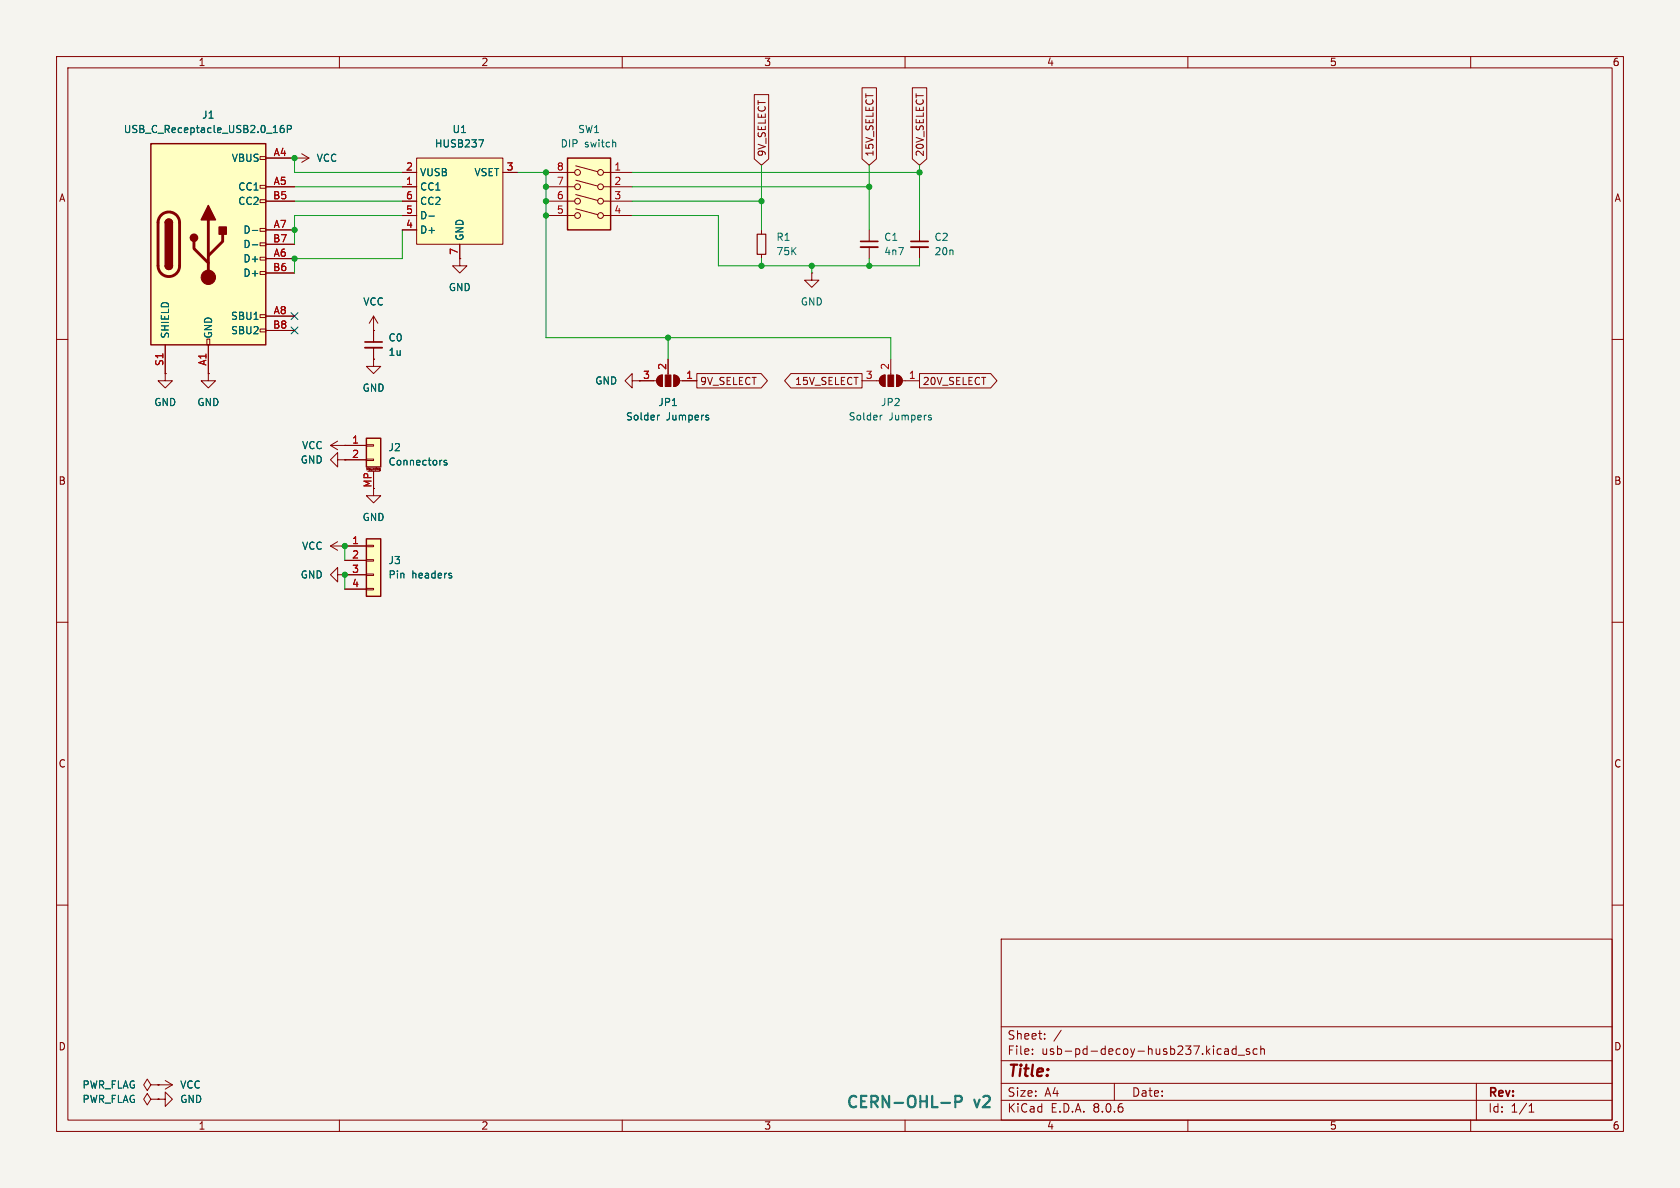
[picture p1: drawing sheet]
<svg xmlns="http://www.w3.org/2000/svg" width="297mm" height="210mm" viewBox="0 0 297 210" stroke-linecap="round" stroke-linejoin="round" font-family="sans-serif">
<path d="M0 0h297v210h-297z" fill="#f5f4ef" stroke="#f5f4ef" stroke-width=".18"/>
<g fill="none" stroke="#840000" stroke-width=".18">
<path d="M10 10h277v190h-277zM12 12h273v186h-273zM60 10v2M110 10v2M160 10v2M210 10v2M260 10v2M10 60h2M285 60h2M10 110h2M285 110h2M10 160h2"/>
<path d="M285 160h2M177 166h108v32h-108zM27.9 191.8h.1M27.9 191.8h2.6M29.2 191l1.3 .8M30.5 191.8l-1.3 .7M60 198v2M110 198v2M160 198v2M177 194.5h108M177 191.5h108M177 187.5h108"/>
<path d="M177 181.5h108M182.5 186.3v.1M182.5 185.5v.1M184.7 183.6v.1M184.7 182.8v.1M187.6 182.1l-1.3 2M197 191.5v3M210 198v2M216.5 185.5h.6l.1 .9M217.2 185.8h-.5a.29 .29 0 0 0-.2 .3 .29 .29 0 0 0 .2 .3l.5-.1M218.5 185.5l-.4-.1-.3 .3v.4l.2 .2h.5M218.5 184.9v1.5"/>
<path d="M218.9 186.5h1.1M220.9 185.5l-.4-.1-.2 .2 .1 .2 .5 .2v.3h-.6M222.2 185.5l-.4-.1-.3 .3v.4l.2 .2h.5M222.9 185.5l.2-.1 .4 .1v.9M222.9 184.9v1.5M260 198v2M261 191.5v6.5M270.3 196.6h.9M270.3 195.5l.4-.4v1.5"/>
</g>
<path d="M26.7 25.4h20.3v35.6h-20.3z" fill="#ffffc2"/>
<g fill="none" stroke="#840000" stroke-width=".18">
<path d="M46 35.3h1v.5h-1zM46 32.8h1v.5h-1zM46 27.7h1v.5h-1zM47 27.9h7.6M47 33h5.1M47 35.6h5.1M52.1 27.9h.1M53.3 27.2l1.3 .7M54.6 27.9l-1.3 .8M36.6 59.9h.5v1.1h-.5zM46 58.2h1v.5h-1zM46 55.6h1v.5h-1z"/>
<path d="M46 48h1v.5h-1zM46 45.5h1v.5h-1zM46 42.9h1v.5h-1zM46 40.4h1v.5h-1zM47 45.7h5.1M47 40.6h5.1M47 55.9h5.1M47 48.3h5.1M47 43.2h5.1M47 58.4h5.1M29.2 66v1.3h1.3l-1.3 1.3-1.3-1.3h1.3M29.2 66h.1"/>
<path d="M29.2 61v5M36.8 66v1.3h1.3l-1.3 1.3-1.2-1.3h1.2M36.8 66h.1M36.8 61v5M152.4 67.3h3M155.7 66.6l.8-.3v2a1.02 1.02 0 0 1-1-.6 1.02 1.02 0 0 1 .2-1.1zM157.5 63.5v2.8M158.5 66.3a1.02 1.02 0 0 1 1 1 1.02 1.02 0 0 1-1 1zM159.5 67.3h3.1M58.4 96.5l1.3 .8M58.4 96.5h2.6M59.7 95.8l-1.3 .7"/>
<path d="M61 96.5h.1M26.7 191.8l-.7-1-.6 1 .6 1 .7-1h1.2M26.7 194.3l-.7-1-.6 1 .6 1 .7-1h1.2M27.9 191.8h.1M27.9 194.3h.1M27.9 194.3h1.3v-1.3l1.3 1.3-1.3 1.3v-1.3"/>
</g>
<path d="M26.7 25.4h20.3v35.6h-20.3zM29.2 39.4a.64 .64 0 0 1 .6-.7 .64 .64 0 0 1 .7 .7M29.2 47a.64 .64 0 0 0 .6 .6 .64 .64 0 0 0 .7-.6" fill="none" stroke="#840000" stroke-width=".25"/>
<path d="M28.5 38a1.9 1.9 0 0 1 2.1-.4 1.9 1.9 0 0 1 1.1 1.8v7.6a1.91 1.91 0 0 1-1.9 1.9 1.91 1.91 0 0 1-1.9-1.9v-7.8l.2-.6zM36.8 38.9v10.1M34.3 42.7v1.2l2.5 2.6M39.4 41.4v1.3l-2.6 2.5" fill="none" stroke="#840000" stroke-width=".51"/>
<g fill="#840000" stroke="#840000" stroke-width=".25">
<path d="M29.2 47h1.3a.64 .64 0 0 1-.7 .6 .64 .64 0 0 1-.6-.6z"/>
<path d="M29.2 39.4h1.3v7.6h-1.3z"/>
<path d="M29.4 38.9a.64 .64 0 0 1 .7-.1 .64 .64 0 0 1 .4 .6h-1.3z"/>
<path d="M36.8 36.3l1.3 2.6h-2.5z"/>
<path d="M38.7 40.1h1.3v1.3h-1.3z"/>
<circle cx="34.3" cy="42" r=".63"/>
</g>
<g fill="#840000" stroke="#840000" stroke-width=".18">
<path d="M158.5 66.3a1.02 1.02 0 0 1 1 1 1.02 1.02 0 0 1-1 1z"/>
<path d="M157 66.3h1v2h-1z"/>
<path d="M155.7 66.6l.8-.3v2a1.02 1.02 0 0 1-1-.6 1.02 1.02 0 0 1 .2-1.1z"/>
<circle cx="36.8" cy="49" r="1.27"/>
</g>
<path d="M50.1 22.2h-.3a.86 .86 0 0 0 0 1.2l.4-.1 .1-.4-.3-.2h-.3l-.2 .2M50.8 22.8h.6l.1-.2v-.3l-.7-.1v1.2M44.6 40.7h1M44.6 43.3h1M156 73.4l-.3 .1M164.5 73.8l.2 .2-.2 .2M164.5 73.4l.1 .1" fill="none" stroke="#006464" stroke-width=".18"/>
<path d="M64.8 77.5h2.5v5.1h-2.5z" fill="#ffffc2"/>
<path d="M61 78.7h3.8M64.8 78.6h1.2v.3h-1.2zM61 81.3h3.8M64.8 81.2h1.2v.2h-1.2zM65 83.3h2.1M66 83.3v3.1M67.1 82.9h.1v.3M67.1 83.1h.1M67.2 83.2h-.1M67.2 83.2h.1" fill="none" stroke="#840000" stroke-width=".18"/>
<path d="M64.8 77.5h2.5v5.1h-2.5z" fill="none" stroke="#840000" stroke-width=".25"/>
<path d="M79 81.4h-.3l-.2 .1v.2l.5 .2v.3h-.5" fill="none" stroke="#006464" stroke-width=".18"/>
<path d="M64.8 95.3h2.5v10.1h-2.5z" fill="#ffffc2"/>
<path d="M81.3 45.7v1.3h1.2l-1.2 1.3-1.3-1.3h1.3M81.3 45.7h.1M61 96.5h3.8M61 99.1h3.8M64.8 98.9h1.2v.3h-1.2zM64.8 96.4h1.2v.2h-1.2zM59.7 101.6v1.3l-1.3-1.3 1.3-1.3v1.3h1.3M61 101.6h.1M61 101.6h3.8M61 104.1h3.8M64.8 104h1.2v.3h-1.2zM64.8 101.5h1.2v.2h-1.2z" fill="none" stroke="#840000" stroke-width=".18"/>
<path d="M64.8 95.3h2.5v10.1h-2.5z" fill="none" stroke="#840000" stroke-width=".25"/>
<path d="M79.7 101.8l.2 .1-.2 .3M79.7 101.3l.1 .1" fill="none" stroke="#006464" stroke-width=".18"/>
<path d="M73.7 27.9h15.2v15.3h-15.2z" fill="#ffffc2"/>
<path d="M71.1 33h2.6M71.1 30.5h2.6M71.1 38.1h2.6M71.1 35.6h2.6M73.7 27.9h15.2v15.3h-15.2zM88.9 30.5h2.5M71.1 40.6h2.6M81.3 43.2v2.5" fill="none" stroke="#840000" stroke-width=".18"/>
<path d="M75.8 38.2h1M84.6 24.7h.9l-.6 1.3" fill="none" stroke="#006464" stroke-width=".18"/>
<path d="M100.3 27.9h7.6v12.7h-7.6z" fill="#ffffc2"/>
<g fill="none" stroke="#840000" stroke-width=".18">
<path d="M133.3 16.7h2.6v11.4l-1.3 1.1-1.3-1.1zM152.4 15.5h2.5v12.6l-1.2 1.1-1.3-1.1zM161.3 15.5h2.5v12.6l-1.2 1.1-1.3-1.1zM47 33h5.1M47 35.6h5.1M47 27.9h5.1M52.1 27.9h.1M71.1 30.5h2.6M71.1 33h2.6M71.1 35.6h2.6M71.1 38.1h2.6M88.9 30.5h2.5"/>
<path d="M96.5 30.5h5.1M96.5 33h5.1M96.5 35.6h5.1M96.5 38.1h5.1M101.8 36.9l3.9 1M101.8 34.4l3.9 1M101.8 31.9l3.9 1M101.8 29.3l3.9 1.1M106.7 30.5h5.1M106.7 33h5.1M106.7 35.6h5.1M106.7 38.1h5.1"/>
<path d="M47 45.7h5.1M47 40.6h5.1M47 55.9h5.1M47 48.3h5.1M47 43.2h5.1M47 58.4h5.1M66 58.4h.1M66 55.9l-.7 1.3M66 55.9v4.6M66 55.9l.8 1.3M71.1 40.6h2.6M81.3 45.7h.1"/>
<path d="M81.3 43.2v2.5M134.6 40.6v.8M134.6 45v.7M143.5 48.3v1.2h1.3l-1.3 1.3-1.3-1.3h1.3M143.5 48.3h.1M153.7 40.6v2.1M153.7 43.7v2M162.6 40.6v2.1M162.6 43.7v2M29.2 66h.1M29.2 61v5M36.8 66h.1"/>
<path d="M36.8 61v5M58.4 78.7l1.3 .8M58.4 78.7h6.4M59.7 78l-1.3 .7M61 78.7h.1M66 63.5v1.3h1.3l-1.3 1.2-1.2-1.2h1.2M66 63.5h.1M66 61.5v2M111.8 67.3v-1.3l-1.3 1.3 1.3 1.3v-1.3h1.2M113 67.3h.1M113 67.3h3.1M116.4 66.6l.7-.3v2a1.02 1.02 0 0 1-.9-.6 1.02 1.02 0 0 1 .2-1.1z"/>
<path d="M118.1 63.5v2.8M119.1 66.3a1.02 1.02 0 0 1 1 1 1.02 1.02 0 0 1-1 1zM120.1 67.3h3.1M123.2 66h11.4l1.1 1.3-1.1 1.3h-11.4zM139.8 66h12.6v2.6h-12.6l-1.1-1.3zM162.6 66h12.5l1.2 1.3-1.2 1.3h-12.5zM59.7 81.3v-1.3l-1.3 1.3 1.3 1.3v-1.3h1.3M61 81.3h.1M61 96.5h.1M61 96.5h3.8M61 99.1h3.8M61 81.3h3.8"/>
<path d="M66 83.3v4.3h1.3l-1.3 1.3-1.2-1.3h1.2M61 101.6h.1M61 101.6h3.8M61 104.1h3.8M27.9 191.8h.1M27.9 194.3h.1"/>
<circle cx="102.1" cy="30.5" r=".51"/>
<circle cx="102.1" cy="33" r=".51"/>
<circle cx="102.1" cy="38.1" r=".51"/>
<circle cx="102.1" cy="35.6" r=".51"/>
<circle cx="106.2" cy="38.1" r=".51"/>
<circle cx="106.2" cy="30.5" r=".51"/>
<circle cx="106.2" cy="35.6" r=".51"/>
<circle cx="106.2" cy="33" r=".51"/>
</g>
<path d="M100.3 27.9h7.6v12.7h-7.6z" fill="none" stroke="#840000" stroke-width=".25"/>
<g fill="none" stroke="#006464" stroke-width=".18">
<path d="M50.1 22.2h-.3a.86 .86 0 0 0 0 1.2l.4-.1 .1-.4-.3-.2h-.3l-.2 .2M50.8 22.8h.6l.1-.2v-.3l-.7-.1v1.2M75.8 38.2h1M84.6 24.7h.9l-.6 1.3M108.7 25.1l.2 .2v.7M44.6 40.7h1M44.6 43.3h1M116.6 73.4l-.3 .1M125.1 73.8l.2 .2-.2 .2M125.1 73.4l.1 .1M79 81.4h-.3l-.2 .1v.2l.5 .2v.3h-.5M79.7 101.8l.2 .1-.2 .3"/>
<path d="M79.7 101.3l.1 .1"/>
</g>
<path d="M152.1 43.7h3.1M161 43.7h3.1M64.5 61.5h3.1" fill="none" stroke="#840000" stroke-width=".33"/>
<path d="M152.1 42.7h3.1M161 42.7h3.1M64.5 60.5h3.1" fill="none" stroke="#840000" stroke-width=".3"/>
<g fill="#840000" stroke="#840000" stroke-width=".18">
<path d="M119.1 66.3a1.02 1.02 0 0 1 1 1 1.02 1.02 0 0 1-1 1z"/>
<path d="M117.6 66.3h1v2h-1z"/>
<path d="M116.4 66.6l.7-.3v2a1.02 1.02 0 0 1-.9-.6 1.02 1.02 0 0 1 .2-1.1z"/>
</g>
<path d="M133.9 41.4h1.5v3.6h-1.5z" fill="none" stroke="#840000" stroke-width=".2"/>
<path d="M166.4 195h1.5M168.9 194.8h.8a.54 .54 0 0 0 .4-.5 .54 .54 0 0 0-.4-.6h-.8v2" fill="none" stroke="#0099b0" stroke-width=".4"/>
<g fill="none" stroke="#009600" stroke-width=".18">
<path d="M52.1 27.9v2.6h19M52.1 35.6h19M52.1 33h19M71.1 38.1h-19v5.1M91.4 30.5h5.1v29.2h61v3.8M111.8 38.1h15.2v8.9h35.6v-1.3M111.8 35.6h22.8M111.8 33h41.9M111.8 30.5h50.8M134.6 29.2v11.4M153.7 29.2v11.4M162.6 29.2v11.4"/>
<path d="M71.1 40.6v5.1h-19v2.6M118.1 59.7v3.8M134.6 45.7v1.3M143.5 47v1.3M153.7 45.7v1.3M61 96.5v2.6M61 101.6v2.5"/>
</g>
<path d="M51.5 57.8l1.2 1.2M51.5 55.3l1.2 1.2M52.7 57.8l-1.2 1.2M52.7 55.3l-1.2 1.2" fill="none" stroke="#000084" stroke-width=".18"/>
<g fill="#009600" stroke="#009600" stroke-width=".18">
<circle cx="134.6" cy="35.6" r=".46"/>
<circle cx="134.6" cy="47" r=".46"/>
<circle cx="143.5" cy="47" r=".46"/>
<circle cx="162.6" cy="30.5" r=".46"/>
<circle cx="118.1" cy="59.7" r=".46"/>
<circle cx="153.7" cy="33" r=".46"/>
<circle cx="153.7" cy="47" r=".46"/>
<circle cx="96.5" cy="38.1" r=".46"/>
<circle cx="96.5" cy="35.6" r=".46"/>
<circle cx="96.5" cy="33" r=".46"/>
<circle cx="52.1" cy="45.7" r=".46"/>
<circle cx="52.1" cy="40.6" r=".46"/>
<circle cx="61" cy="101.6" r=".46"/>
<circle cx="52.1" cy="27.9" r=".46"/>
<circle cx="96.5" cy="30.5" r=".46"/>
<circle cx="61" cy="96.5" r=".46"/>
</g>
<text font-size="2.8" fill="#840000" x="178" y="190.9">Title:</text>
<g font-size="2.8" fill="#0099b0">
<text x="149.4" y="196.4">CERN-OHL-P</text>
<text x="172.3" y="196.4">v2</text>
</g>
<g font-size="2.1" fill="#840000">
<text x="178" y="184">Sheet:</text>
<text x="178" y="186.7">File:</text>
<text x="184.1" y="186.7">usb-pd-decoy-husb237.kicad_sch</text>
<text x="178" y="196.9">KiCad</text>
<text x="178" y="194.1">Size:</text>
<text x="184.7" y="194.1">A4</text>
<text x="185.7" y="196.9">E.D.A.</text>
<text x="193.3" y="196.9">8.0.6</text>
<text x="200" y="194.1">Date:</text>
<text x="263" y="194.3">Rev:</text>
<text x="263" y="196.9">Id:</text>
<text x="267.1" y="196.9">1/1</text>
</g>
<g font-size="1.8" fill="#840000">
<text x="35" y="11.9">1</text>
<text x="85" y="11.9">2</text>
<text x="135" y="11.9">3</text>
<text x="185" y="11.9">4</text>
<text x="235" y="11.9">5</text>
<text x="285" y="11.9">6</text>
<text x="135.6" y="27.8" transform="rotate(-90 135.6 27.8)">9V_SELECT</text>
<text x="154.6" y="27.8" transform="rotate(-90 154.6 27.8)">15V_SELECT</text>
<text x="163.5" y="27.8" transform="rotate(-90 163.5 27.8)">20V_SELECT</text>
<text x="10.3" y="35.9">A</text>
<text x="285.3" y="35.9">A</text>
<text x="123.7" y="68.3">9V_SELECT</text>
<text x="140.5" y="68.3">15V_SELECT</text>
<text x="163" y="68.3">20V_SELECT</text>
<text x="10.3" y="85.9">B</text>
<text x="285.3" y="85.9">B</text>
<text x="10.3" y="135.9">C</text>
<text x="285.3" y="135.9">C</text>
<text x="10.3" y="185.9">D</text>
<text x="285.3" y="185.9">D</text>
<text x="35" y="199.9">1</text>
<text x="85" y="199.9">2</text>
<text x="135" y="199.9">3</text>
<text x="185" y="199.9">4</text>
<text x="235" y="199.9">5</text>
<text x="285" y="199.9">6</text>
</g>
<g font-size="1.8" fill="#006464">
<text x="21.8" y="23.7">USB_C_Receptacle_USB2.0_16P</text>
<text x="35.6" y="21.2">J1</text>
<text x="79.9" y="23.7">U1</text>
<text x="102.1" y="23.7">SW1</text>
<text x="40.9" y="28.8">VBUS</text>
<text x="55.9" y="28.8">VCC</text>
<text x="76.8" y="26.3">HUSB237</text>
<text x="99" y="26.3">DIP</text>
<text x="103.3" y="26.3">switch</text>
<text x="42" y="33.9">CC1</text>
<text x="74.2" y="33.9">CC1</text>
<text x="74.2" y="31.3">VUSB</text>
<text x="83.8" y="31.3">VSET</text>
<text x="42" y="36.4">CC2</text>
<text x="42.9" y="41.5">D-</text>
<text x="74.2" y="41.5">D+</text>
<text x="74.2" y="39">D-</text>
<text x="74.2" y="36.4">CC2</text>
<text x="42.9" y="46.6">D+</text>
<text x="42.9" y="44">D-</text>
<text x="82.1" y="42.7" transform="rotate(-90 82.1 42.7)">GND</text>
<text x="137.2" y="42.8">R1</text>
<text x="137.2" y="45.3">75K</text>
<text x="156.2" y="42.8">C1</text>
<text x="156.2" y="45.3">4n7</text>
<text x="165.1" y="42.8">C2</text>
<text x="165.1" y="45.3">20n</text>
<text x="42.9" y="49.1">D+</text>
<text x="79.2" y="51.7">GND</text>
<text x="30.1" y="59.9" transform="rotate(-90 30.1 59.9)">SHIELD</text>
<text x="37.7" y="59.9" transform="rotate(-90 37.7 59.9)">GND</text>
<text x="40.8" y="56.7">SBU1</text>
<text x="40.8" y="59.3">SBU2</text>
<text x="64.1" y="54.2">VCC</text>
<text x="141.5" y="54.2">GND</text>
<text x="68.6" y="60.6">C0</text>
<text x="68.6" y="63.1">1u</text>
<text x="27.2" y="72">GND</text>
<text x="34.8" y="72">GND</text>
<text x="64" y="69.4">GND</text>
<text x="105.1" y="68.2">GND</text>
<text x="116.3" y="72">JP1</text>
<text x="155.7" y="72">JP2</text>
<text x="110.6" y="74.5">Solder</text>
<text x="117.8" y="74.5">Jumpers</text>
<text x="149.9" y="74.5">Solder</text>
<text x="157.2" y="74.5">Jumpers</text>
<text x="53.1" y="82.1">GND</text>
<text x="53.3" y="79.6">VCC</text>
<text x="68.6" y="80">J2</text>
<text x="68.6" y="82.5">Connectors</text>
<text x="64" y="92.3">GND</text>
<text x="53.3" y="97.4">VCC</text>
<text x="68.6" y="99.9">J3</text>
<text x="53.1" y="102.5">GND</text>
<text x="68.6" y="102.5">Pin</text>
<text x="72.8" y="102.5">headers</text>
<text x="14.5" y="192.6">PWR_FLAG</text>
<text x="14.5" y="195.2">PWR_FLAG</text>
<text x="31.8" y="195.2">GND</text>
<text x="31.8" y="192.6">VCC</text>
</g>
<g font-size="1.8" fill="#a90000">
<text x="48.3" y="27.7">A4</text>
<text x="48.2" y="35.3">B5</text>
<text x="48.3" y="32.8">A5</text>
<text x="71.7" y="32.8">1</text>
<text x="71.7" y="30.2">2</text>
<text x="71.7" y="35.3">6</text>
<text x="89.5" y="30.2">3</text>
<text x="98.4" y="35.3">6</text>
<text x="98.4" y="32.8">7</text>
<text x="98.4" y="30.2">8</text>
<text x="108.5" y="30.2">1</text>
<text x="108.5" y="32.8">2</text>
<text x="108.5" y="35.3">3</text>
<text x="48.3" y="40.4">A7</text>
<text x="71.7" y="40.4">4</text>
<text x="71.7" y="37.8">5</text>
<text x="98.4" y="37.8">5</text>
<text x="108.5" y="37.8">4</text>
<text x="48.2" y="42.9">B7</text>
<text x="48.3" y="45.5">A6</text>
<text x="81" y="45.2" transform="rotate(-90 81 45.2)">7</text>
<text x="48.2" y="48">B6</text>
<text x="48.2" y="58.2">B8</text>
<text x="48.3" y="55.6">A8</text>
<text x="29" y="64.8" transform="rotate(-90 29 64.8)">S1</text>
<text x="36.6" y="64.8" transform="rotate(-90 36.6 64.8)">A1</text>
<text x="117.9" y="65.5" transform="rotate(-90 117.9 65.5)">2</text>
<text x="157.2" y="65.5" transform="rotate(-90 157.2 65.5)">2</text>
<text x="113.6" y="67.1">3</text>
<text x="121.2" y="67.1">1</text>
<text x="153" y="67.1">3</text>
<text x="160.6" y="67.1">1</text>
<text x="62.2" y="78.5">1</text>
<text x="62.2" y="81">2</text>
<text x="65.8" y="86.3" transform="rotate(-90 65.8 86.3)">MP</text>
<text x="62.2" y="96.3">1</text>
<text x="62.2" y="98.8">2</text>
<text x="62.2" y="101.3">3</text>
<text x="62.2" y="103.9">4</text>
</g>
<text font-size=".5" fill="#840000" x="64.7" y="83.2">Mounting</text>
</svg>
